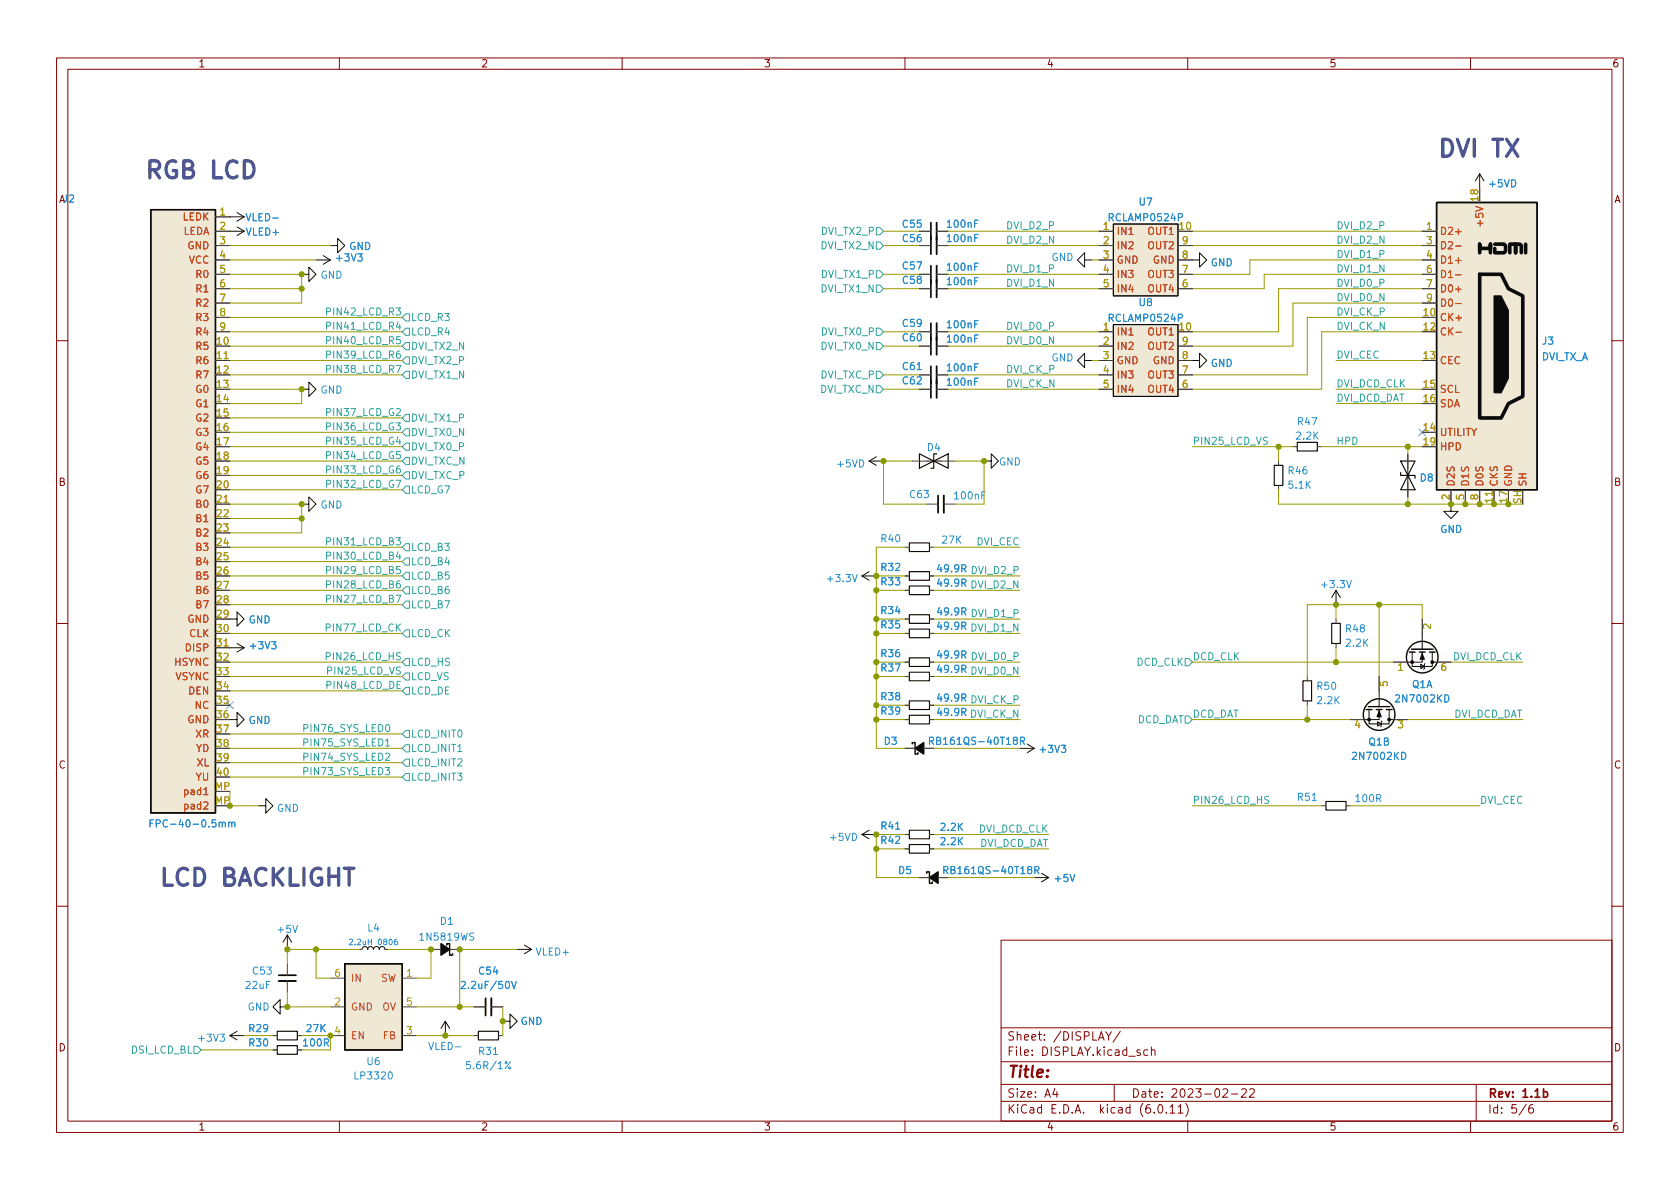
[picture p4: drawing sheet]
<svg xmlns="http://www.w3.org/2000/svg" width="297mm" height="210mm" viewBox="0 0 297 210" stroke-linecap="round" stroke-linejoin="round" font-family="sans-serif">
<g fill="none" stroke="#840000" stroke-width=".18">
<path d="M10 10.2h277v190.1h-277zM12 12.2h273v186.1h-273zM60 10.2v2M110 10.2v2M160 10.2v2M210 10.2v2M260 10.2v2M10 60.2h2M285 60.2h2M10 110.2h2M285 110.2h2M10 160.2h2"/>
<path d="M177 166.3h108v32h-108zM285 160.2h2M60 198.3v2M110 198.3v2M160 198.3v2M177 194.8h108M177 191.8h108M177 187.8h108M177 181.8h108M182.5 186.5v.1M182.5 185.7v.1M184.6 183.8v.1"/>
<path d="M184.6 183v.1M197 191.8v3M198.1 182.4l-1.3 1.9M203.6 185.8l.2-.2 .3 .1 .1 .9M209.6 195.1a1.72 1.72 0 0 1 0 2.3M210 198.3v2M217.7 193.5h1.2M219.5 192.7l.6-.2 .2 .2 .1 .3-1 1h1M220.9 192.7l.6-.2 .2 .2 .1 .3-.9 1h.9M260 198.3v2M261 191.8v6.5M271 195.3a.6 .6 0 0 0-.7 .7v.5l.1 .3h.5l.2-.1 .1-.5-.2-.2-.4-.1-.3 .3"/>
</g>
<g fill="none" stroke="#0a0a0a" stroke-width=".18">
<path d="M40.6 38.3h2.6M41.9 37.6l1.3 .7M43.2 38.3l-1.3 .8M196.8 39.6h11.5v12.7h-11.5zM261.6 30.7l-.7 1.3M261.6 30.7v2.6M261.6 30.7l.8 1.3M40.6 40.9h2.6M41.9 40.1l1.3 .8M43.2 40.9l-1.3 .8M53.3 48.5h1.3v1.3l1.3-1.3-1.3-1.3v1.3M55.9 46h2.5"/>
<path d="M57.1 45.2l1.3 .8M58.4 43.4h1.3v1.3l1.3-1.3-1.3-1.2v1.2M58.4 46l-1.3 .7M191.8 46v-1.3l-1.3 1.3 1.3 1.2v-1.2h1.2M196.8 57.4h11.5v12.7h-11.5zM210.8 46h1.3v-1.3l1.3 1.3-1.3 1.2v-1.2M53.3 68.8h1.3v1.3l1.3-1.3-1.3-1.2v1.2M191.8 63.7v-1.2l-1.3 1.2 1.3 1.3v-1.3h1.2M210.8 63.7h1.3v-1.2l1.3 1.2-1.3 1.3v-1.3M53.3 89.1h1.3v1.3l1.3-1.3-1.3-1.2v1.2M153.7 81.5h2.5M153.7 81.5l1.2 .8"/>
<path d="M154.9 80.8l-1.2 .7M163.8 81.5h2.6M174 81.5h1.3v-1.2l1.2 1.2-1.2 1.3v-1.3M248.9 82.8v2.5M256.5 89.1v1.3h1.3l-1.3 1.3-1.2-1.3h1.2M40.6 109.5h1.3v1.2l1.3-1.2-1.3-1.3v1.3M40.6 114.5h2.6M41.9 113.8l1.3 .7M43.2 114.5l-1.3 .8M152.4 101.8l1.3 .8M152.4 101.8h2.5M153.7 101.1l-1.3 .7"/>
<path d="M236.2 104.4l.8 1.3M236.2 104.4v2.5M236.2 104.4l-.7 1.3M249.7 115.3v2.6h3.5v-2.6M251.2 117.5l.6 .4-.6 .3zM251.5 115.3v1.8h-2.6M251.5 112v2.8M252 117.3l-.2 .2v.7l-.1 .2M253.2 117.1h.8M40.6 127.2h1.3v1.3l1.3-1.3-1.3-1.2v1.2M161.8 132.3h1.5M180.3 132.3h2.6"/>
<path d="M181.6 131.6l1.3 .7M182.9 132.3l-1.3 .8M242.1 125.5v2.5h3.5v-2.5M243.6 127.6l.6 .4-.6 .4zM243.8 125.5v1.7h-2.5M243.8 122.2v2.8M244.3 127.5l-.1 .1v.8l-.1 .1M245.6 127.2h.8M45.7 142.5h1.3v1.3l1.3-1.3-1.3-1.3v1.3M152.4 147.6l1.3 .7M152.4 147.6h2.5M153.7 146.8l-1.3 .8"/>
<path d="M164.3 155.2h1.6M182.9 155.2h2.5M184.1 154.4l1.3 .8M185.4 155.2l-1.3 .8M49.5 178v-1.2l-1.2 1.2 1.2 1.3v-1.3h1.3M50.8 165.3l-.8 1.3M50.8 165.3v2.6M50.8 165.3l.8 1.3M65 167.9l.2-.4 .3-.1 .4 .1 .1 .4 .3-.4 .4-.1 .3 .2 .1 .3M78 167.9h1.5M91.4 167.9h2.6M92.7 167.1l1.3 .8"/>
<path d="M94 167.9l-1.3 .8M40.6 183.1l1.3 .8M40.6 183.1h2.6M41.9 182.4l-1.3 .7M78.7 180.6l-.7 1.3M78.7 180.6v2.5M78.7 180.6l.8 1.3M88.9 180.6h1.3v-1.3l1.2 1.3-1.2 1.3v-1.3"/>
</g>
<g fill="none" stroke="#0a0a0a" stroke-width=".2">
<path d="M229.4 78.2h3.5v1.6h-3.5zM160.8 96h3.5v1.5h-3.5zM162.6 80.3l2.5 1.2-2.5 1.3zM165.1 81.5l2.5-1.2v2.5zM165.6 80.3h-.5v2.5h-.5M225.3 82.3h1.5v3.5h-1.5zM247.6 83.6v.5h2.6v.5M247.6 81.5h2.6l-1.3 2.6zM248.9 84.1l1.3 2.5h-2.6zM160.8 118.9h3.5v1.5h-3.5zM160.8 111.2h3.5v1.6h-3.5zM160.8 108.7h3.5v1.5h-3.5z"/>
<path d="M160.8 103.6h3.5v1.6h-3.5zM160.8 116.3h3.5v1.6h-3.5zM160.8 101.1h3.5v1.5h-3.5zM235.5 110.2h1.5v3.6h-1.5zM160.8 123.9h3.5v1.6h-3.5zM160.8 126.5h3.5v1.5h-3.5zM230.4 120.4h1.5v3.5h-1.5zM160.8 146.8h3.5v1.5h-3.5zM160.8 149.3h3.5v1.6h-3.5zM234.4 141.7h3.6v1.6h-3.6zM49 182.4h3.6v1.5h-3.6zM49 184.9h3.6v1.5h-3.6z"/>
<path d="M84.6 182.4h3.5v1.5h-3.5z"/>
</g>
<g fill="none" stroke="#493f36" stroke-width=".18">
<path d="M38.1 38.3h2.5M261.6 33.3v2.5M38.1 58.7h2.5M38.1 48.5h2.5M38.1 40.9h2.5M38.1 43.4h2.5M38.1 46h2.5M38.1 51h2.5M38.1 53.6h2.5M38.1 56.1h2.5M162.6 58.7h2M162.6 48.5h2"/>
<path d="M162.6 40.9h2M162.6 43.4h2M162.6 51h2M165.6 58.7h2M165.6 48.5h2M165.6 40.9h2M165.6 43.4h2M165.6 51h2M194.3 58.7h2.5M194.3 48.5h2.5M194.3 40.9h2.5M194.3 43.4h2.5"/>
<path d="M194.3 46h2.5M194.3 51h2.5M208.3 58.7h2.5M208.3 48.5h2.5M208.3 40.9h2.5M208.3 43.4h2.5M208.3 46h2.5M208.3 51h2.5M251.5 58.7h2.5M251.5 48.5h2.5M251.5 40.9h2.5M251.5 43.4h2.5"/>
<path d="M251.5 46h2.5M251.5 51h2.5M251.5 53.6h2.5M251.5 56.1h2.5M38.1 66.3h2.5M38.1 61.2h2.5M38.1 68.8h2.5M38.1 63.7h2.5M38.1 71.4h2.5M38.1 73.9h2.5M38.1 76.4h2.5M38.1 79h2.5"/>
<path d="M162.6 66.3h2M162.6 61.2h2M162.6 68.8h2M165.6 66.3h2M165.6 61.2h2M165.6 68.8h2M194.3 66.3h2.5M194.3 61.2h2.5M194.3 68.8h2.5M194.3 63.7h2.5M208.3 66.3h2.5M208.3 61.2h2.5"/>
<path d="M208.3 68.8h2.5M208.3 63.7h2.5M228.6 79h.8M232.9 79h.8M251.5 68.8h2.5M251.5 63.7h2.5M251.5 71.4h2.5M251.5 76.4h2.5M251.5 79h2.5M38.1 81.5h2.5M38.1 89.1h2.5M38.1 96.8h2.5"/>
<path d="M38.1 84.1h2.5M38.1 86.6h2.5M38.1 91.7h2.5M38.1 94.2h2.5M38.1 99.3h2.5M160 96.8h.8M161.3 81.5h2.5M163.8 89.1h2.1M164.3 96.8h.8M166.4 81.5h2.5M166.9 89.1h2M226.1 81.5v.8"/>
<path d="M226.1 85.8v.8M248.9 80.3v2.5M248.9 85.3v2.6M256.5 86.6v2.5M259.1 86.6v2.5M261.6 86.6v2.5M264.2 86.6v2.5M266.7 86.6v2.5M38.1 101.8h2.5M38.1 104.4h2.5M38.1 106.9h2.5M38.1 109.5h2.5"/>
<path d="M38.1 112h2.5M38.1 114.5h2.5M38.1 117.1h2.5M38.1 119.6h2.5M160 101.8h.8M160 104.4h.8M160 109.5h.8M160 112h.8M160 117.1h.8M160 119.6h.8M164.3 101.8h.8M164.3 104.4h.8"/>
<path d="M164.3 109.5h.8M164.3 112h.8M164.3 117.1h.8M164.3 119.6h.8M231.1 119.6v.8M236.2 109.5v.7M236.2 113.8v.7M243.8 119.6v2.6M246.4 117.1h2.5M251.5 109.5v2.5M254 117.1h2.5M38.1 122.2h2.5"/>
<path d="M38.1 124.7h2.5M38.1 127.2h2.5M38.1 129.8h2.5M38.1 132.3h2.5M38.1 134.9h2.5M38.1 137.4h2.5M160 124.7h.8M160 127.2h.8M160 132.3h1.8M163.3 132.3h1.8M164.3 124.7h.8M164.3 127.2h.8"/>
<path d="M231.1 123.9v.8M238.8 127.2h2.5M246.4 127.2h2.5M160 147.6h.8M160 150.1h.8M162.6 155.2h1.7M164.3 147.6h.8M164.3 150.1h.8M165.9 155.2h1.7M233.7 142.5h.7M238 142.5h.8M50.8 170.4v2.1"/>
<path d="M50.8 173.5v2M58.4 178h2.6M58.4 173h2.6M71.1 178h2.6M71.1 173h2.6M76.2 167.9h1.8M79.5 167.9h1.8M83.8 178h2.1M86.9 178h2M48.3 183.1h.7M48.3 185.7h.7M52.6 183.1h.7"/>
<path d="M52.6 185.7h.7M58.4 183.1h2.6M71.1 183.1h2.6M83.8 183.1h.8M88.1 183.1h.8"/>
</g>
<path d="M165.6 39.4v5.6M165.6 47v5.6M165.6 57.1v5.6M165.6 64.8v5.6M166.9 87.6v3.1M49.3 173.5h3M86.9 176.5v3.1" fill="none" stroke="#0a0a0a" stroke-width=".33"/>
<path d="M164.6 39.4v5.6M164.6 47v5.6M164.6 57.1v5.6M164.6 64.8v5.6M165.9 87.6v3.1M49.3 172.5h3M85.9 176.5v3.1" fill="none" stroke="#0a0a0a" stroke-width=".3"/>
<g fill="none" stroke="#268bd2" stroke-width=".18">
<path d="M48.2 38.6h1M172.9 38.9h-.6v1.3M208.3 38.4h.6l.2-.2-.1-.3-.7-.1v1.3M63.3 44.9h.7l-.4 .5 .4 .1v.5l-.2 .2-.5-.2M172.9 59.2h-.6v1.3M172.9 56.7h-.6v1.3M172.9 46.5h-.6v1.3M172.9 41.5h-.6v1.2M172.9 49.1h-.6v1.3M208.3 56.2h.6l.2-.2-.1-.3-.7-.1v1.2M162.2 65.4h.7M172.9 64.3h-.6v1.3"/>
<path d="M172.9 66.9h-.6v1.2M174.2 87h-.6v1.2M48 113.5h.8l-.4 .5 .3 .1v.5l-.1 .1-.6-.1M150.7 101.6l.4 1.3 .5-1.3M170.1 118.3l.6-.1 .1-.1-.1-.3-.6-.2v1.3M170.1 110.7l.6-.1 .1-.2-.1-.3-.6-.1v1.3M170.1 108.1h.6l.1-.2-.1-.3-.6-.1v1.2M170.1 103.1l.6-.1 .1-.2-.1-.3-.6-.1v1.3M170.1 115.8l.6-.1 .1-.2-.1-.3-.6-.1v1.3M170.1 100.5h.6l.1-.2-.1-.3-.6-.1v1.2M170.4 118.3l.4 .6M170.4 110.7l.4 .6"/>
<path d="M170.4 108.1l.4 .6M170.4 103.1l.4 .6M170.4 115.8l.4 .6M170.4 100.5l.4 .6M238.1 102.7l.4 1.2 .4-1.2M170.1 123.4l.6-.1 .1-.2-.1-.3-.6-.1v1.3M170.1 125.9h.6l.1-.2-.1-.3-.6-.1v1.2M170.4 123.4l.4 .6M170.4 125.9l.4 .6M179.4 130.9l-.2-.2v-.2l.2-.1h.4l.1 .2-.1 .2-.5 .2-.1 .1v.4l.2 .1h.2l.3-.2-.1-.4-.2-.1M180.4 131h.6l.2-.2-.1-.3-.7-.1v1.2M180.7 131l.5 .6"/>
<path d="M187.6 131.8h.8l-.4 .5 .4 .1v.5l-.2 .2-.6-.2M247.8 133a.64 .64 0 0 1 .8 .7 .64 .64 0 0 1-.8 .6zM255.5 122.9a.64 .64 0 0 1 .7 .6 .64 .64 0 0 1-.7 .6zM38.7 145.5l.2-.1 .3 .1 .1 .7M38.7 145.4v.8M39.3 145.6l.2-.2 .3 .1v.7M40.4 145.5l.2-.1 .3 .1 .1 .7M40.4 145.4v.8M41 145.6l.2-.2 .3 .1v.7M158.4 146.6h.7M181.9 153.8l-.2-.3 .1-.2 .1-.1 .4 .1 .1 .2v.1l-.6 .2-.1 .2 .1 .4 .1 .1h.3l.2-.2v-.4l-.2-.1M183 153.9l.6-.1 .1-.2-.1-.3-.6-.1v1.3"/>
<path d="M183.3 153.9l.4 .6M189.2 154.6l.4 1.3 .4-1.3M232 141.5h.7M51.8 163.6l.4 1.3 .4-1.3M65.1 166.5h.6M65.7 166.1v1M70.2 166.1h-.3l-.1 .2-.1 .6 .2 .2 .4-.1-.1-.5h-.3l-.2 .1M83.8 165h-.5l-.3 .2 .2 .3 .5 .3v.3l-.2 .2-.5-.1M89.5 173.6l.2-.1a.68 .68 0 0 1 .4 .7 .68 .68 0 0 1-.4 .6 .84 .84 0 0 1-.2-1.2zM90.4 173.5l.5 1.3 .4-1.3M38.9 182.9h.8l-.4 .5 .3 .1v.5l-.2 .1-.5-.1M68.8 189.7l.1-.2a.68 .68 0 0 1 .5 .7 .68 .68 0 0 1-.5 .6l-.1-.1-.2-.4z"/>
<path d="M80.5 185.1h1M87.2 186.5h.8M90.3 187.7l-1 1.3"/>
<circle cx="89.5" cy="187.9" r=".18"/>
<circle cx="90.1" cy="188.8" r=".18"/>
</g>
<g fill="#0a0a0a" stroke="#0a0a0a" stroke-width=".25">
<path d="M78 166.9l1.5 1-1.5 1z"/>
<path d="M161.8 132.3l1.5-1v2z"/>
<path d="M164.3 155.2l1.6-1v2z"/>
</g>
<g fill="none" stroke="#0a0a0a" stroke-width=".25">
<path d="M26.7 37.1h11.4v106.7h-11.4zM254 35.8h17.8v50.8h-17.8zM249.2 115.3h1M249.6 114.8h3.8M251 115.3h1M252.7 115.3h1M161.3 131.6v-.3h.5v2h.5v-.2M241.6 125.5h1M241.9 125h3.8M243.3 125.5h1M245.1 125.5h1M163.8 154.4v-.2h.5v2h.5v-.2"/>
<path d="M61 170.4h10.1v15.3h-10.1zM79 167.1v-.2h.5v2h.5v-.2"/>
<circle cx="251.5" cy="116.2" r="2.79"/>
<circle cx="243.8" cy="126.4" r="2.79"/>
</g>
<g fill="#eee8d5" stroke="#eee8d5" stroke-width=".18">
<path d="M61 170.4h10.1v15.3h-10.1z"/>
<path d="M26.7 37.1h11.4v106.7h-11.4z"/>
<path d="M196.8 57.4h11.5v12.7h-11.5z"/>
<path d="M196.8 39.6h11.5v12.7h-11.5z"/>
<path d="M254 35.8h17.8v50.8h-17.8z"/>
</g>
<path d="M39.6 63.4h.7M39.6 88.8h.7M263.8 86.9v.7M39.6 114.2h.7M247.3 117.6l.3-.3v1.3M252.9 110.4v.8l-.9-.8-.3 .2 .1 .5M255.5 117.3h-.4a.86 .86 0 0 0 0 1.3l.5-.2v-.4l-.2-.2h-.3l-.2 .2M240 127.4l-.3 .9h.8M244 120.6v.6l.6 .1-.1-.2 .1-.4 .2-.2 .4 .1 .1 .2-.1 .5M247.2 127.4h.8l-.4 .5 .4 .1v.6l-.2 .1-.6-.1" fill="none" stroke="#b58900" stroke-width=".18"/>
<path d="M260.9 36.5l1.3 .4-1.3 .5M257.4 43.5h.9M257.4 48.6h.9M257.4 53.7h.9M257.4 58.8h1M36 141.9l.5-.1 .3 .4-.8 .9h.8M36 140.5h.8" fill="none" stroke="#cb4b16" stroke-width=".18"/>
<g fill="#0a0a0a" stroke="#0a0a0a" stroke-width=".18">
<path d="M243.8 125.7l.4 1h-.7z"/>
<path d="M264.2 52.3h1.2l1.3 2.6v12l-1.3 2.6h-1.2z"/>
<path d="M251.5 115.6l.3 1h-.7z"/>
<circle cx="242.1" cy="127.2" r=".25"/>
<circle cx="245.6" cy="127.2" r=".25"/>
<circle cx="249.7" cy="117.1" r=".25"/>
<circle cx="253.2" cy="117.1" r=".25"/>
</g>
<path d="M261.6 44.7v-1.5v.7h1.9v-.7v1.5M261.6 48.5h3.8l1.3 2.5 2.5 1.3v17.8l-2.5 1.3-1.3 2.5h-3.8zM264.3 43.2h1.6l.3 .2v1l-.3 .3h-1.6v-.8M267 44.7v-1.5h1v1.5v-1.5h.7l.3 .2v1.3M269.7 43.2v1.5" fill="none" stroke="#0a0a0a" stroke-width=".63"/>
<g fill="none" stroke="#2aa198" stroke-width=".18">
<path d="M70 54.4h.8l-.4 .5 .3 .2v.5l-.1 .1-.6-.1M70.4 56.9l-.3 .9h.8M70.7 57.4v.9M70.7 59.5h-.6v.6l.2-.1 .4 .1 .1 .2-.1 .4-.1 .1-.5-.1M71.1 58.7l.7-.7h.6v1.3h-.6zM71.1 56.1l.7-.6h.6v1.3h-.6zM154.9 40.3h.7l.6 .6-.6 .6h-.7zM154.9 58h.7l.6 .7-.6 .6h-.7zM154.9 50.4h.7l.6 .6-.6 .7h-.7zM154.9 42.8h.7l.6 .6-.6 .7h-.7zM154.9 47.9h.7l.6 .6-.6 .6h-.7zM70 74.8h.8l-.4 .5 .3 .1v.5l-.1 .1-.6-.1"/>
<path d="M70 64.6h.9l-.6 1.3M70.1 72.3l.5-.1 .2 .4-.8 .9h.8M70.4 77.2l-.3 1h.8M70.7 62.1h-.4a.85 .85 0 0 0 0 1.2l.4-.1 .1-.4-.2-.2h-.3l-.2 .2M70.7 79.8h-.6v.7l.2-.2 .4 .1 .1 .2-.1 .4-.1 .1-.5-.1M71.1 76.4l.7-.6h.6v1.3h-.6zM71.1 66.3l.7-.6h.6v1.2h-.6zM71.8 63.1h.6v1.3h-.6l-.7-.7zM71.8 60.6h.6v1.2h-.6l-.7-.6zM71.8 73.3h.6v1.2h-.6l-.7-.6zM71.8 78.4h.6v1.2h-.6l-.7-.6zM154.9 65.7h.7l.6 .6-.6 .6h-.7z"/>
<path d="M154.9 68.2h.7l.6 .6-.6 .7h-.7zM154.9 60.6h.7l.6 .6-.6 .6h-.7zM70 84.9h.9l-.6 1.3M70 95.1h.8l-.4 .5 .3 .1v.5l-.1 .2-.6-.2M70.4 97.6l-.3 .9h.8M70.7 82.4h-.4a.85 .85 0 0 0 0 1.3l.4-.2 .1-.4-.2-.2h-.3l-.2 .2M70.7 98.1v.8M71.1 81.5l.7-.6h.6v1.3h-.6zM71.1 84.1l.7-.7h.6v1.3h-.6zM71.8 86h.6v1.2h-.6l-.7-.6zM71.8 96.1h.6v1.3h-.6l-.7-.6zM71.8 98.7h.6v1.2h-.6l-.7-.6z"/>
<path d="M70 105.2h.9l-.6 1.3M70.3 110.9l.5 .7M70.7 102.7l-.4 .1a.85 .85 0 0 0 0 1.2l.4-.1 .1-.5-.2-.2h-.3l-.2 .2M70.7 100.2h-.6v.6l.2-.1h.4l.1 .2-.1 .4-.1 .1-.5-.1M70.8 115.5l-.5-.1-.2 .3 .1 .3 .5 .2v.4l-.1 .1-.5-.1M70.8 110.3l-.7 .8M71.1 117.1l.7-.6h.6v1.2h-.6zM71.1 106.9l.7-.6h.6v1.3h-.6zM71.8 111.4h.6v1.2h-.6l-.7-.6zM71.8 119h.6v1.3h-.6l-.7-.7zM71.8 103.8h.6v1.2h-.6l-.7-.6zM71.8 101.2h.6v1.3h-.6l-.7-.7z"/>
<path d="M209.5 116.5h.7l.6 .6-.6 .6h-.7zM68.1 135.7h.8l-.4 .5 .3 .1v.6l-.1 .1-.6-.1M68.2 133.3l.5-.1 .2 .4-.8 .9h.8M68.2 131l.3-.4v1.3M68.2 131.9h.7M68.3 128.2l.2-.1a.68 .68 0 0 1 .4 .6 .68 .68 0 0 1-.4 .7l-.2-.1-.1-.4zM70.8 120.5h-.6v1.3h.6M71.1 134.9l.7-.7h.6v1.3h-.6zM71.1 129.8l.7-.6h.6v1.2h-.6zM71.8 121.5h.6v1.3h-.6l-.7-.6zM71.8 136.8h.6v1.2h-.6l-.7-.6zM71.8 131.7h.6v1.3h-.6l-.7-.7z"/>
<path d="M209.5 126.6h.7l.6 .6-.6 .7h-.7zM224.3 140.9l-.5-.1-.1 .1v.4l.5 .2 .1 .3-.2 .3-.5-.1M34.3 185h.6l.7 .7-.7 .6h-.6z"/>
</g>
<g fill="none" stroke="#990" stroke-width=".18">
<path d="M40.6 51h12.7M40.6 58.7h30.5M40.6 48.5h12.7v5.1h-12.7M40.6 46h15.3M40.6 56.1h30.5M40.6 43.4h17.8M156.2 51h6.4M156.2 58.7h6.4M156.2 48.5h6.4M156.2 43.4h6.4M156.2 40.9h6.4M167.6 51h26.7"/>
<path d="M167.6 58.7h26.7M167.6 48.5h26.7M167.6 43.4h26.7M167.6 40.9h26.7M193 46h1.3M210.8 43.4h40.7M210.8 40.9h40.7M251.5 53.6h-22.9v7.6h-17.8M251.5 48.5h-28v2.5h-12.7M251.5 51h-25.4v7.7h-15.3M251.5 58.7h-17.8v10.1h-22.9M251.5 46h-30.5v2.5h-10.2"/>
<path d="M251.5 56.1h-20.4v10.2h-20.3M40.6 61.2h30.5M40.6 68.8h12.7v2.6h-12.7M40.6 66.3h30.5M40.6 79h30.5M40.6 73.9h30.5M40.6 76.4h30.5M40.6 63.7h30.5M156.2 61.2h6.4M156.2 68.8h6.4M156.2 66.3h6.4M167.6 61.2h26.7"/>
<path d="M167.6 68.8h26.7M167.6 66.3h26.7M193 63.7h1.3M210.8 79h17.8M226.1 79v2.5M233.7 79h17.8M236.2 68.8h15.3M236.2 63.7h15.3M236.2 71.4h15.3M248.9 79v1.3M40.6 96.8h30.5M40.6 81.5h30.5"/>
<path d="M40.6 89.1h12.7v5.1h-12.7M40.6 91.7h12.7M40.6 84.1h30.5M40.6 99.3h30.5M40.6 86.6h30.5M160 96.8h-5.1v35.5h5.1M161.3 81.5h-5.1v7.6h7.6M165.1 96.8h15.2M168.9 81.5h5.1v7.6h-5.1M226.1 86.6v2.5h43.1M248.9 87.9v1.2M40.6 104.4h30.5"/>
<path d="M40.6 101.8h30.5M40.6 119.6h30.5M40.6 106.9h30.5M40.6 117.1h30.5M40.6 112h30.5M154.9 104.4h5.1M154.9 109.5h5.1M154.9 101.8h5.1M154.9 119.6h5.1M154.9 117.1h5.1M154.9 112h5.1M165.1 104.4h15.2"/>
<path d="M165.1 109.5h15.2M165.1 101.8h15.2M165.1 119.6h15.2M165.1 117.1h15.2M165.1 112h15.2M210.8 117.1h35.6M236.2 106.9v2.6M236.2 114.5v2.6M243.8 106.9v12.7M251.5 109.5v-2.6h-20.4v12.7M256.5 117.1h12.7M40.6 132.3h30.5"/>
<path d="M40.6 129.8h30.5M40.6 134.9h30.5M40.6 122.2h30.5M40.6 137.4h30.5M40.6 139.9v2.6h5.1M154.9 124.7h5.1M154.9 127.2h5.1M165.1 124.7h15.2M165.1 127.2h15.2M165.1 132.3h15.2M210.8 127.2h28M231.1 124.7v2.5"/>
<path d="M248.9 127.2h20.3M154.9 150.1h5.1M160 147.6h-5.1v7.6h7.7M165.1 147.6h20.3M165.1 150.1h20.3M167.6 155.2h15.3M210.8 142.5h22.9M238.8 142.5h22.8M50.8 175.5v2.5h7.6M55.9 167.9v5.1h2.5M63.5 167.9h-12.7v2.5M68.6 167.9h7.6v5.1h-2.5"/>
<path d="M73.7 178h10.1M88.9 178v5.1M91.4 167.9h-10.1v10.1M35.6 185.7h12.7M43.2 183.1h5.1M53.3 183.1h5.1v2.6h-5.1M73.7 183.1h10.1"/>
</g>
<path d="M250.9 75.8l1.2 1.3M252.1 75.8l-1.2 1.3M40 124.1l1.2 1.2M41.2 124.1l-1.2 1.2" fill="none" stroke="#6c71c4" stroke-width=".18"/>
<g fill="#859900" stroke="#859900" stroke-width=".18">
<circle cx="81.3" cy="167.9" r=".46"/>
<circle cx="81.3" cy="178" r=".46"/>
<circle cx="50.8" cy="178" r=".46"/>
<circle cx="50.8" cy="167.9" r=".46"/>
<circle cx="78.7" cy="183.1" r=".46"/>
<circle cx="58.4" cy="183.1" r=".46"/>
<circle cx="55.9" cy="167.9" r=".46"/>
<circle cx="76.2" cy="167.9" r=".46"/>
<circle cx="88.9" cy="180.6" r=".46"/>
<circle cx="154.9" cy="124.7" r=".46"/>
<circle cx="154.9" cy="127.2" r=".46"/>
<circle cx="154.9" cy="147.6" r=".46"/>
<circle cx="154.9" cy="117.1" r=".46"/>
<circle cx="154.9" cy="119.6" r=".46"/>
<circle cx="154.9" cy="101.8" r=".46"/>
<circle cx="154.9" cy="112" r=".46"/>
<circle cx="154.9" cy="104.4" r=".46"/>
<circle cx="154.9" cy="109.5" r=".46"/>
<circle cx="53.3" cy="89.1" r=".46"/>
<circle cx="53.3" cy="91.7" r=".46"/>
<circle cx="53.3" cy="68.8" r=".46"/>
<circle cx="53.3" cy="48.5" r=".46"/>
<circle cx="53.3" cy="51" r=".46"/>
<circle cx="40.6" cy="142.5" r=".46"/>
<circle cx="236.2" cy="117.1" r=".46"/>
<circle cx="236.2" cy="106.9" r=".46"/>
<circle cx="256.5" cy="89.1" r=".46"/>
<circle cx="261.6" cy="89.1" r=".46"/>
<circle cx="259.1" cy="89.1" r=".46"/>
<circle cx="156.2" cy="81.5" r=".46"/>
<circle cx="174" cy="81.5" r=".46"/>
<circle cx="154.9" cy="150.1" r=".46"/>
<circle cx="231.1" cy="127.2" r=".46"/>
<circle cx="248.9" cy="89.1" r=".46"/>
<circle cx="243.8" cy="106.9" r=".46"/>
<circle cx="248.9" cy="79" r=".46"/>
<circle cx="264.2" cy="89.1" r=".46"/>
<circle cx="266.7" cy="89.1" r=".46"/>
<circle cx="226.1" cy="79" r=".46"/>
</g>
<g font-size="4.2" fill="#515593">
<text x="254" y="27.8">DVI TX</text>
<text x="25.4" y="31.6">RGB LCD</text>
<text x="27.9" y="156.7">LCD BACKLIGHT</text>
</g>
<text font-size="2.8" fill="#840000" x="178" y="191.2">Title:</text>
<g font-size="2.1" fill="#840000">
<text x="178" y="184.5">Sheet:</text>
<text x="186.2" y="184.5">/DISPLAY/</text>
<text x="178" y="187.2">File:</text>
<text x="184.4" y="187.2">DISPLAY.kicad_sch</text>
<text x="178" y="197.4">KiCad</text>
<text x="178" y="194.6">Size:</text>
<text x="184.7" y="194.6">A4</text>
<text x="185.7" y="197.4">E.D.A.</text>
<text x="194.6" y="197.4">kicad</text>
<text x="200" y="194.6">Date:</text>
<text x="201.8" y="197.4">(6.0.11)</text>
<text x="207" y="194.6">2023-02-22</text>
<text x="263" y="194.6">Rev:</text>
<text x="263" y="197.4">Id:</text>
<text x="267.1" y="197.4">5/6</text>
<text x="269.1" y="194.6">1.1b</text>
</g>
<g font-size="1.8" fill="#840000">
<text x="35" y="12.3">1</text>
<text x="85" y="12.3">2</text>
<text x="135" y="12.3">3</text>
<text x="185" y="12.3">4</text>
<text x="235" y="12.3">5</text>
<text x="285" y="12.3">6</text>
<text x="285.4" y="36.3">A</text>
<text x="10.3" y="86.3">B</text>
<text x="285.3" y="86.3">B</text>
<text x="10.3" y="136.3">C</text>
<text x="285.3" y="136.3">C</text>
<text x="10.3" y="186.3">D</text>
<text x="285.3" y="186.3">D</text>
<text x="35" y="200.3">1</text>
<text x="85" y="200.3">2</text>
<text x="135" y="200.3">3</text>
<text x="185" y="200.3">4</text>
<text x="235" y="200.3">5</text>
<text x="285" y="200.3">6</text>
</g>
<g font-size="1.8" fill="#b58900">
<text x="261.4" y="35.8" transform="rotate(-90 261.4 35.8)">18</text>
<text x="38.7" y="38.1">1</text>
<text x="38.7" y="40.6">2</text>
<text x="194.9" y="40.6">1</text>
<text x="208.3" y="40.6">10</text>
<text x="252" y="40.6">1</text>
<text x="38.7" y="43.2">3</text>
<text x="38.7" y="45.7">4</text>
<text x="194.9" y="43.2">2</text>
<text x="194.9" y="45.7">3</text>
<text x="208.9" y="45.7">8</text>
<text x="208.9" y="43.2">9</text>
<text x="252" y="43.2">3</text>
<text x="252" y="45.7">4</text>
<text x="38.7" y="48.3">5</text>
<text x="38.7" y="50.8">6</text>
<text x="38.7" y="53.3">7</text>
<text x="194.9" y="48.3">4</text>
<text x="194.9" y="50.8">5</text>
<text x="208.9" y="50.8">6</text>
<text x="208.9" y="48.3">7</text>
<text x="252" y="48.3">6</text>
<text x="252" y="50.8">7</text>
<text x="252" y="53.3">9</text>
<text x="38.7" y="55.9">8</text>
<text x="38.7" y="58.4">9</text>
<text x="194.9" y="58.4">1</text>
<text x="208.3" y="58.4">10</text>
<text x="251.4" y="55.9">10</text>
<text x="251.4" y="58.4">12</text>
<text x="38.1" y="61">10</text>
<text x="38.1" y="63.5">11</text>
<text x="194.9" y="61">2</text>
<text x="194.9" y="63.5">3</text>
<text x="208.9" y="63.5">8</text>
<text x="208.9" y="61">9</text>
<text x="251.4" y="63.5">13</text>
<text x="38.1" y="66">12</text>
<text x="38.1" y="68.6">13</text>
<text x="38.1" y="71.1">14</text>
<text x="194.9" y="66">4</text>
<text x="194.9" y="68.6">5</text>
<text x="208.9" y="68.6">6</text>
<text x="208.9" y="66">7</text>
<text x="251.4" y="68.6">15</text>
<text x="251.4" y="71.1">16</text>
<text x="38.1" y="73.7">15</text>
<text x="38.1" y="76.2">16</text>
<text x="251.4" y="76.2">14</text>
<text x="38.1" y="78.7">17</text>
<text x="38.1" y="81.3">18</text>
<text x="38.1" y="83.8">19</text>
<text x="251.4" y="78.7">19</text>
<text x="38.1" y="86.4">20</text>
<text x="38.1" y="88.9">21</text>
<text x="256.3" y="88.6" transform="rotate(-90 256.3 88.6)">2</text>
<text x="258.8" y="88.6" transform="rotate(-90 258.8 88.6)">5</text>
<text x="261.4" y="88.6" transform="rotate(-90 261.4 88.6)">8</text>
<text x="263.9" y="89.2" transform="rotate(-90 263.9 89.2)">11</text>
<text x="266.4" y="89.2" transform="rotate(-90 266.4 89.2)">17</text>
<text x="269" y="89.2" transform="rotate(-90 269 89.2)">SH</text>
<text x="38.1" y="91.4">22</text>
<text x="38.1" y="94">23</text>
<text x="38.1" y="96.5">24</text>
<text x="38.1" y="99.1">25</text>
<text x="38.1" y="101.6">26</text>
<text x="38.1" y="104.1">27</text>
<text x="38.1" y="106.7">28</text>
<text x="38.1" y="109.2">29</text>
<text x="38.1" y="111.8">30</text>
<text x="38.1" y="114.3">31</text>
<text x="38.1" y="116.8">32</text>
<text x="38.1" y="119.4">33</text>
<text x="247" y="119.4">1</text>
<text x="38.1" y="121.9">34</text>
<text x="38.1" y="124.5">35</text>
<text x="38.1" y="127">36</text>
<text x="38.1" y="129.5">37</text>
<text x="239.3" y="129.5">4</text>
<text x="38.1" y="132.1">38</text>
<text x="38.1" y="134.6">39</text>
<text x="38.1" y="137.2">40</text>
<text x="37.9" y="139.7">MP</text>
<text x="37.9" y="142.2">MP</text>
<text x="59" y="172.7">6</text>
<text x="71.7" y="172.7">1</text>
<text x="59" y="177.8">2</text>
<text x="71.7" y="177.8">5</text>
<text x="59" y="182.9">4</text>
<text x="71.7" y="182.9">3</text>
</g>
<g font-size="1.8" fill="#268bd2">
<text x="263" y="33.5">+5VD</text>
<text x="11" y="36.2">J2</text>
<text x="43.3" y="39.5">VLED-</text>
<text x="159.4" y="40.6">C55</text>
<text x="167.2" y="40.6">100nF</text>
<text x="195.7" y="39.5">RCLAMP0524P</text>
<text x="201.2" y="36.7">U7</text>
<text x="43.4" y="42">VLED+</text>
<text x="59.1" y="46.6">+3V3</text>
<text x="61.7" y="44.6">GND</text>
<text x="159.4" y="43.2">C56</text>
<text x="167.2" y="43.2">100nF</text>
<text x="185.8" y="46.5">GND</text>
<text x="214" y="47.5">GND</text>
<text x="56.6" y="49.7">GND</text>
<text x="159.4" y="48">C57</text>
<text x="159.4" y="50.6">C58</text>
<text x="167.2" y="48.3">100nF</text>
<text x="167.2" y="50.8">100nF</text>
<text x="159.4" y="58.2">C59</text>
<text x="167.2" y="58.4">100nF</text>
<text x="195.7" y="57.3">RCLAMP0524P</text>
<text x="201.2" y="54.5">U8</text>
<text x="159.4" y="65.8">C61</text>
<text x="159.4" y="60.7">C60</text>
<text x="167.2" y="61">100nF</text>
<text x="185.8" y="64.3">GND</text>
<text x="214" y="65.2">GND</text>
<text x="272.5" y="61.3">J3</text>
<text x="272.5" y="64.1">DVI_TX_A</text>
<text x="56.6" y="70">GND</text>
<text x="159.4" y="68.3">C62</text>
<text x="167.2" y="66">100nF</text>
<text x="167.2" y="68.6">100nF</text>
<text x="229.2" y="75.6">R47</text>
<text x="147.7" y="83">+5VD</text>
<text x="163.8" y="80.1">D4</text>
<text x="176.6" y="82.7">GND</text>
<text x="228.9" y="78.1">2.2K</text>
<text x="160.6" y="88.5">C63</text>
<text x="168.4" y="88.7">100nF</text>
<text x="227.6" y="84.3">R46</text>
<text x="227.6" y="86.8">5.1K</text>
<text x="250.9" y="85.5">D8</text>
<text x="56.6" y="90.3">GND</text>
<text x="254.6" y="94.6">GND</text>
<text x="155.6" y="96.3">R40</text>
<text x="155.6" y="101.3">R32</text>
<text x="165.4" y="101.6">49.9R</text>
<text x="166.4" y="96.5">27K</text>
<text x="145.9" y="103.3">+3.3V</text>
<text x="155.6" y="103.9">R33</text>
<text x="165.4" y="104.1">49.9R</text>
<text x="233.3" y="104.4">+3.3V</text>
<text x="43.9" y="110.6">GND</text>
<text x="155.6" y="111.5">R35</text>
<text x="155.6" y="109">R34</text>
<text x="165.4" y="111.7">49.9R</text>
<text x="165.4" y="109.2">49.9R</text>
<text x="237.7" y="112.2">R48</text>
<text x="43.9" y="115.2">+3V3</text>
<text x="155.6" y="119.1">R37</text>
<text x="155.6" y="116.6">R36</text>
<text x="165.4" y="119.4">49.9R</text>
<text x="165.4" y="116.8">49.9R</text>
<text x="237.7" y="114.7">2.2K</text>
<text x="155.6" y="124.2">R38</text>
<text x="165.4" y="124.4">49.9R</text>
<text x="232.6" y="122.4">R50</text>
<text x="232.6" y="124.9">2.2K</text>
<text x="246.4" y="124.6">2N7002KD</text>
<text x="249.6" y="122">Q1A</text>
<text x="43.9" y="128.4">GND</text>
<text x="155.6" y="126.7">R39</text>
<text x="165.4" y="127">49.9R</text>
<text x="156.2" y="132.1">D3</text>
<text x="164" y="132.1">RB161QS-40T18R</text>
<text x="183.5" y="133.5">+3V3</text>
<text x="238.8" y="134.7">2N7002KD</text>
<text x="241.9" y="132.2">Q1B</text>
<text x="48.9" y="143.9">GND</text>
<text x="229.2" y="142">R51</text>
<text x="239.4" y="142.2">100R</text>
<text x="26.2" y="146.7">FPC-40-0.5mm</text>
<text x="146.5" y="149.1">+5VD</text>
<text x="155.6" y="147.1">R41</text>
<text x="155.6" y="149.6">R42</text>
<text x="166.1" y="147.3">2.2K</text>
<text x="166.1" y="149.8">2.2K</text>
<text x="158.7" y="154.9">D5</text>
<text x="166.5" y="154.9">RB161QS-40T18R</text>
<text x="186.2" y="156.3">+5V</text>
<text x="48.8" y="165.4">+5V</text>
<text x="64.8" y="165.1">L4</text>
<text x="73.9" y="166.7">1N5819WS</text>
<text x="77.7" y="163.9">D1</text>
<text x="44.5" y="172.7">C53</text>
<text x="84.4" y="172.7">C54</text>
<text x="94.6" y="169.3">VLED+</text>
<text x="43.2" y="175.3">22uF</text>
<text x="43.7" y="179.1">GND</text>
<text x="81.2" y="175.3">2.2uF/50V</text>
<text x="34.8" y="184.6">+3V3</text>
<text x="43.8" y="182.9">R29</text>
<text x="43.8" y="185.4">R30</text>
<text x="53.4" y="185.4">100R</text>
<text x="54" y="182.9">27K</text>
<text x="92" y="181.6">GND</text>
<text x="62.4" y="191.3">LP3320</text>
<text x="64.7" y="188.7">U6</text>
<text x="75.6" y="186.1">VLED-</text>
<text x="82.1" y="189.5">5.6R/1%</text>
<text x="84.4" y="186.9">R31</text>
</g>
<g font-size="1.8" fill="#cb4b16">
<text x="32.2" y="39.4">LEDK</text>
<text x="32.4" y="41.9">LEDA</text>
<text x="197.4" y="41.9">IN1</text>
<text x="202.8" y="41.9">OUT1</text>
<text x="254.5" y="41.9">D2+</text>
<text x="262.6" y="40.3" transform="rotate(-90 262.6 40.3)">+5V</text>
<text x="33.1" y="44.5">GND</text>
<text x="33.3" y="47">VCC</text>
<text x="197.4" y="44.5">IN2</text>
<text x="197.4" y="47">GND</text>
<text x="202.8" y="44.5">OUT2</text>
<text x="203.7" y="47">GND</text>
<text x="254.5" y="44.5">D2-</text>
<text x="254.5" y="47">D1+</text>
<text x="34.5" y="49.5">R0</text>
<text x="34.5" y="52.1">R1</text>
<text x="197.4" y="49.5">IN3</text>
<text x="197.4" y="52.1">IN4</text>
<text x="202.8" y="52.1">OUT4</text>
<text x="202.8" y="49.5">OUT3</text>
<text x="254.5" y="49.5">D1-</text>
<text x="254.5" y="52.1">D0+</text>
<text x="34.5" y="54.6">R2</text>
<text x="34.5" y="57.2">R3</text>
<text x="34.5" y="59.7">R4</text>
<text x="197.4" y="59.7">IN1</text>
<text x="202.8" y="59.7">OUT1</text>
<text x="254.5" y="57.2">CK+</text>
<text x="254.5" y="59.7">CK-</text>
<text x="254.5" y="54.6">D0-</text>
<text x="34.5" y="62.2">R5</text>
<text x="34.5" y="64.8">R6</text>
<text x="197.4" y="62.2">IN2</text>
<text x="197.4" y="64.8">GND</text>
<text x="202.8" y="62.2">OUT2</text>
<text x="203.7" y="64.8">GND</text>
<text x="254.5" y="64.8">CEC</text>
<text x="34.5" y="67.3">R7</text>
<text x="34.5" y="69.9">G0</text>
<text x="197.4" y="67.3">IN3</text>
<text x="197.4" y="69.9">IN4</text>
<text x="202.8" y="69.9">OUT4</text>
<text x="202.8" y="67.3">OUT3</text>
<text x="254.5" y="69.9">SCL</text>
<text x="34.5" y="72.4">G1</text>
<text x="34.5" y="74.9">G2</text>
<text x="34.5" y="77.5">G3</text>
<text x="254.5" y="77.5">UTILITY</text>
<text x="254.5" y="72.4">SDA</text>
<text x="34.5" y="80">G4</text>
<text x="34.5" y="82.6">G5</text>
<text x="254.5" y="80">HPD</text>
<text x="34.5" y="85.1">G6</text>
<text x="34.5" y="87.6">G7</text>
<text x="257.6" y="86.1" transform="rotate(-90 257.6 86.1)">D2S</text>
<text x="260.1" y="86.1" transform="rotate(-90 260.1 86.1)">D1S</text>
<text x="262.6" y="86.1" transform="rotate(-90 262.6 86.1)">D0S</text>
<text x="265.2" y="86.1" transform="rotate(-90 265.2 86.1)">CKS</text>
<text x="267.7" y="86.1" transform="rotate(-90 267.7 86.1)">GND</text>
<text x="270.3" y="86.1" transform="rotate(-90 270.3 86.1)">SH</text>
<text x="34.5" y="90.2">B0</text>
<text x="34.5" y="92.7">B1</text>
<text x="34.5" y="95.3">B2</text>
<text x="34.5" y="97.8">B3</text>
<text x="34.5" y="100.3">B4</text>
<text x="34.5" y="102.9">B5</text>
<text x="34.5" y="105.4">B6</text>
<text x="34.5" y="108">B7</text>
<text x="33.1" y="110.5">GND</text>
<text x="33.4" y="113">CLK</text>
<text x="30.7" y="118.1">HSYNC</text>
<text x="32.6" y="115.6">DISP</text>
<text x="30.9" y="120.7">VSYNC</text>
<text x="33.2" y="123.2">DEN</text>
<text x="34.3" y="125.7">NC</text>
<text x="33.1" y="128.3">GND</text>
<text x="34.5" y="130.8">XR</text>
<text x="34.6" y="133.4">YD</text>
<text x="34.7" y="135.9">XL</text>
<text x="32.3" y="141">pad1</text>
<text x="32.3" y="143.5">pad2</text>
<text x="34.5" y="138.4">YU</text>
<text x="62" y="174">IN</text>
<text x="67.3" y="174">SW</text>
<text x="62" y="179.1">GND</text>
<text x="67.5" y="179.1">OV</text>
<text x="62" y="184.2">EN</text>
<text x="67.6" y="184.2">FB</text>
</g>
<g font-size="1.8" fill="#2aa198">
<text x="145" y="41.9">DVI_TX2_P</text>
<text x="177.8" y="40.5">DVI_D2_P</text>
<text x="236.2" y="40.5">DVI_D2_P</text>
<text x="145" y="44.5">DVI_TX2_N</text>
<text x="177.8" y="43.1">DVI_D2_N</text>
<text x="236.2" y="43.1">DVI_D2_N</text>
<text x="236.2" y="45.6">DVI_D1_P</text>
<text x="145" y="52.1">DVI_TX1_N</text>
<text x="145" y="49.5">DVI_TX1_P</text>
<text x="177.8" y="50.7">DVI_D1_N</text>
<text x="177.8" y="48.2">DVI_D1_P</text>
<text x="236.2" y="50.7">DVI_D0_P</text>
<text x="236.2" y="53.2">DVI_D0_N</text>
<text x="236.2" y="48.2">DVI_D1_N</text>
<text x="57.4" y="55.8">PIN42_LCD_R3</text>
<text x="57.4" y="58.3">PIN41_LCD_R4</text>
<text x="72.6" y="59.7">LCD_R4</text>
<text x="72.6" y="57.2">LCD_R3</text>
<text x="145" y="59.7">DVI_TX0_P</text>
<text x="177.8" y="58.3">DVI_D0_P</text>
<text x="236.2" y="55.8">DVI_CK_P</text>
<text x="236.2" y="58.3">DVI_CK_N</text>
<text x="57.4" y="63.4">PIN39_LCD_R6</text>
<text x="57.4" y="65.9">PIN38_LCD_R7</text>
<text x="57.4" y="60.9">PIN40_LCD_R5</text>
<text x="72.6" y="64.8">DVI_TX2_P</text>
<text x="72.6" y="62.2">DVI_TX2_N</text>
<text x="145" y="62.2">DVI_TX0_N</text>
<text x="177.8" y="60.9">DVI_D0_N</text>
<text x="177.8" y="65.9">DVI_CK_P</text>
<text x="236.2" y="63.4">DVI_CEC</text>
<text x="72.6" y="67.3">DVI_TX1_N</text>
<text x="144.9" y="69.9">DVI_TXC_N</text>
<text x="145" y="67.3">DVI_TXC_P</text>
<text x="177.8" y="68.5">DVI_CK_N</text>
<text x="236.2" y="68.5">DVI_DCD_CLK</text>
<text x="236.2" y="71">DVI_DCD_DAT</text>
<text x="57.4" y="76.1">PIN36_LCD_G3</text>
<text x="57.4" y="73.6">PIN37_LCD_G2</text>
<text x="72.6" y="74.9">DVI_TX1_P</text>
<text x="72.6" y="77.5">DVI_TX0_N</text>
<text x="57.4" y="83.7">PIN33_LCD_G6</text>
<text x="57.4" y="81.2">PIN34_LCD_G5</text>
<text x="57.4" y="78.6">PIN35_LCD_G4</text>
<text x="72.6" y="82.6">DVI_TXC_N</text>
<text x="72.6" y="80">DVI_TX0_P</text>
<text x="210.8" y="78.6">PIN25_LCD_VS</text>
<text x="236.2" y="78.6">HPD</text>
<text x="57.4" y="86.3">PIN32_LCD_G7</text>
<text x="72.6" y="87.6">LCD_G7</text>
<text x="72.6" y="85.1">DVI_TXC_P</text>
<text x="57.4" y="96.4">PIN31_LCD_B3</text>
<text x="57.4" y="99">PIN30_LCD_B4</text>
<text x="57.4" y="101.5">PIN29_LCD_B5</text>
<text x="72.6" y="97.8">LCD_B3</text>
<text x="72.6" y="100.3">LCD_B4</text>
<text x="171.5" y="101.5">DVI_D2_P</text>
<text x="172.6" y="96.4">DVI_CEC</text>
<text x="57.4" y="104">PIN28_LCD_B6</text>
<text x="57.4" y="106.6">PIN27_LCD_B7</text>
<text x="72.6" y="108">LCD_B7</text>
<text x="72.6" y="105.4">LCD_B6</text>
<text x="72.6" y="102.9">LCD_B5</text>
<text x="171.5" y="104">DVI_D2_N</text>
<text x="57.3" y="111.7">PIN77_LCD_CK</text>
<text x="72.6" y="113">LCD_CK</text>
<text x="171.5" y="111.7">DVI_D1_N</text>
<text x="171.5" y="109.1">DVI_D1_P</text>
<text x="57.3" y="116.7">PIN26_LCD_HS</text>
<text x="57.5" y="119.3">PIN25_LCD_VS</text>
<text x="72.6" y="118.1">LCD_HS</text>
<text x="171.5" y="119.3">DVI_D0_N</text>
<text x="171.5" y="116.7">DVI_D0_P</text>
<text x="200.9" y="118.1">DCD_CLK</text>
<text x="210.8" y="116.7">DCD_CLK</text>
<text x="256.8" y="116.7">DVI_DCD_CLK</text>
<text x="57.4" y="121.8">PIN48_LCD_DE</text>
<text x="72.6" y="123.2">LCD_DE</text>
<text x="72.6" y="120.7">LCD_VS</text>
<text x="171.5" y="124.4">DVI_CK_P</text>
<text x="53.3" y="129.4">PIN76_SYS_LED0</text>
<text x="53.3" y="132">PIN75_SYS_LED1</text>
<text x="72.6" y="130.8">LCD_INIT0</text>
<text x="171.4" y="126.9">DVI_CK_N</text>
<text x="201.1" y="128.3">DCD_DAT</text>
<text x="210.8" y="126.9">DCD_DAT</text>
<text x="257.1" y="126.9">DVI_DCD_DAT</text>
<text x="53.3" y="137.1">PIN73_SYS_LED3</text>
<text x="53.3" y="134.5">PIN74_SYS_LED2</text>
<text x="72.6" y="135.9">LCD_INIT2</text>
<text x="72.6" y="133.4">LCD_INIT1</text>
<text x="72.6" y="138.4">LCD_INIT3</text>
<text x="210.8" y="142.1">PIN26_LCD_HS</text>
<text x="261.6" y="142.1">DVI_CEC</text>
<text x="173" y="147.2">DVI_DCD_CLK</text>
<text x="173.2" y="149.8">DVI_DCD_DAT</text>
<text x="23.1" y="186.7">DSI_LCD_BL</text>
</g>
<g font-size="1.4" fill="#268bd2">
<text x="61.5" y="167.4">2.2uH</text>
<text x="66.8" y="167.4">0806</text>
</g>
</svg>
